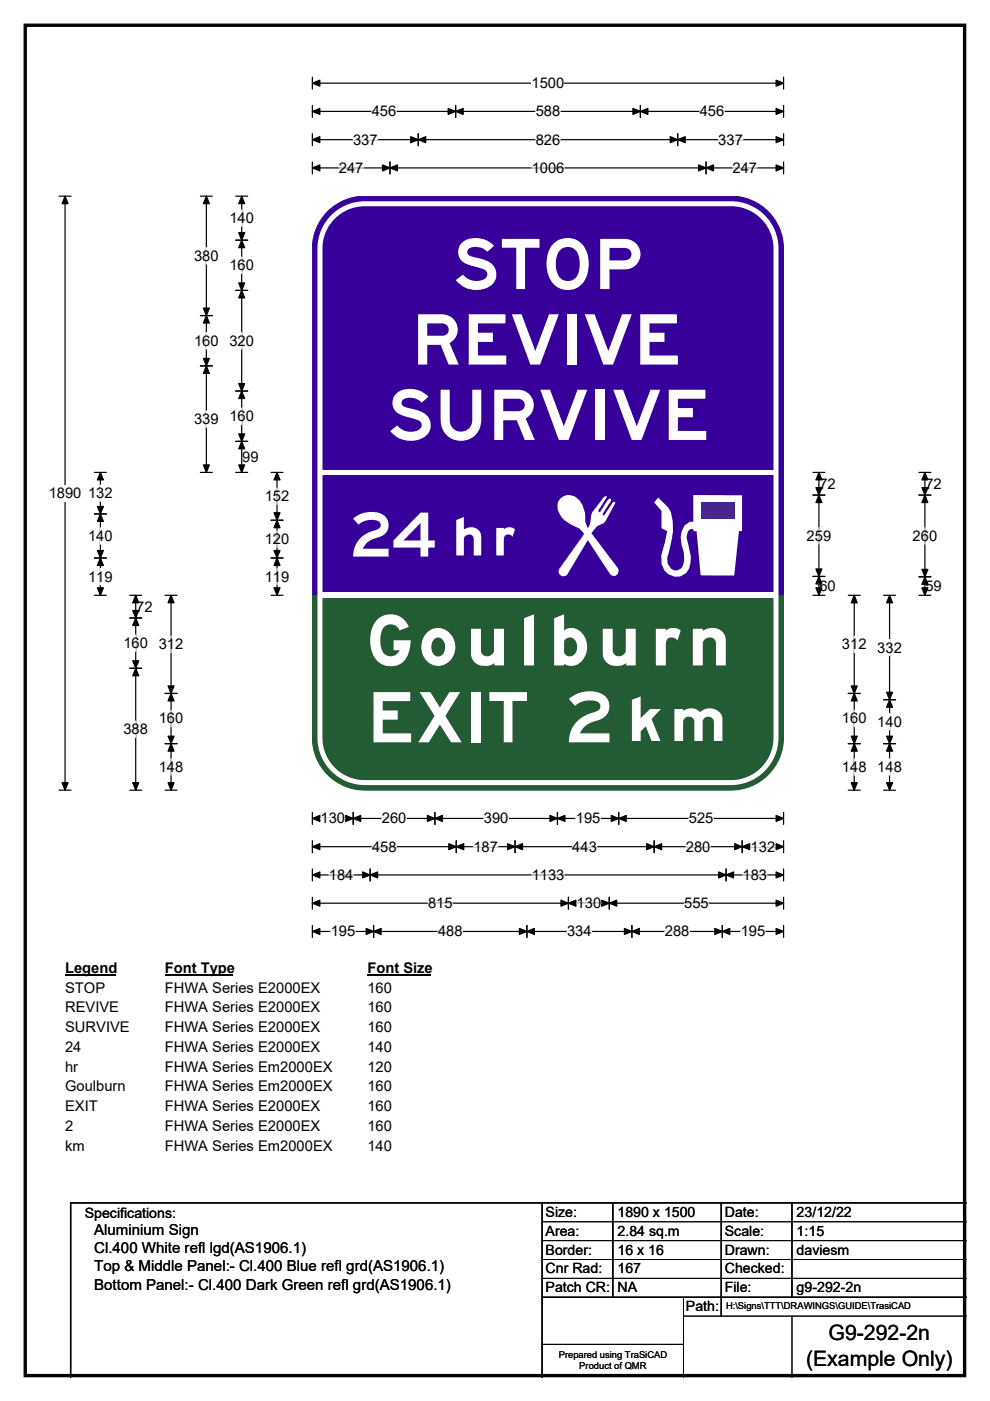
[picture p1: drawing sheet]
<svg xmlns="http://www.w3.org/2000/svg" width="210mm" height="297mm" viewBox="0 0 210 297" stroke-linecap="round" stroke-linejoin="round" font-family="sans-serif">
<path d="M5.4 5.4h199.2v286.3h-199.2z" fill="none" stroke="#000" stroke-width=".72"/>
<path d="M66.3 17.6h99.9M66.3 16.4v2.5M166.2 16.4v2.5" fill="none" stroke="#000" stroke-width=".25"/>
<path d="M66.3 17.6l1.5-.6v1.3zM164.6 17l1.6 .6-1.6 .7z" fill="#000" stroke="#000" stroke-width=".25"/>
<path d="M112.8 15.9h6.9v3.5h-6.9z" fill="#fff"/>
<g fill="none" stroke="#000" stroke-width=".25">
<path d="M66.3 23.6h99.9M66.3 22.4v2.5M66.3 28.3v2.6M66.3 34.3v2.6M66.3 29.6h99.9M66.3 35.6h99.9M82.7 34.3v2.6M88.7 28.3v2.6M96.6 22.4v2.5M135.8 22.4v2.5M143.7 28.3v2.6M149.8 34.3v2.6"/>
<path d="M166.2 22.4v2.5M166.2 28.3v2.6M166.2 34.3v2.6M12.5 41.6h2.6M13.8 41.6v125.9M12.5 167.5h2.6M66.3 172.3v2.5M66.3 178.2v2.6M66.3 173.5h99.9M66.3 179.5h99.9M74.9 172.3v2.5M92.2 172.3v2.5"/>
<path d="M96.8 178.2v2.6M109.2 178.2v2.6M118.2 172.3v2.5M131.2 172.3v2.5M138.7 178.2v2.6M157.4 178.2v2.6M166.2 172.3v2.5M166.2 178.2v2.6M66.3 184.2v2.6M66.3 190.2v2.6M66.3 196.2v2.6M66.3 185.5h99.9"/>
<path d="M66.3 191.5h99.9M66.3 197.5h99.9M78.5 184.2v2.6M79.2 196.2v2.6M111.8 196.2v2.6M120.6 190.2v2.6M129.2 190.2v2.6M134 196.2v2.6M153.2 196.2v2.6M154 184.2v2.6M166.2 184.2v2.6M166.2 190.2v2.6"/>
<path d="M166.2 196.2v2.6"/>
</g>
<g fill="#000" stroke="#000" stroke-width=".25">
<path d="M66.3 23.6l1.5-.6v1.3zM66.3 29.6l1.5-.6v1.2zM66.3 35.6l1.5-.6v1.2zM82.7 35.6l1.6-.6v1.2zM81.1 35l1.6 .6-1.6 .6zM88.7 29.6l1.6-.6v1.2zM87.1 29l1.6 .6-1.6 .6zM96.6 23.6l1.6-.6v1.3zM95.1 23l1.5 .6-1.5 .7zM134.2 23l1.6 .6-1.6 .7zM135.8 23.6l1.6-.6v1.3zM142.2 29l1.5 .6-1.5 .6z"/>
<path d="M143.7 29.6l1.6-.6v1.2zM148.2 35l1.6 .6-1.6 .6zM149.8 35.6l1.5-.6v1.2zM164.6 23l1.6 .6-1.6 .7zM164.6 29l1.6 .6-1.6 .6zM164.6 35l1.6 .6-1.6 .6zM13.8 41.6l.6 1.6h-1.2zM13.2 165.9h1.2l-.6 1.6zM66.3 173.5l1.5-.6v1.3zM66.3 179.5l1.5-.6v1.2zM74.9 173.5l1.6-.6v1.3zM73.3 172.9l1.6 .6-1.6 .7z"/>
<path d="M90.7 172.9l1.5 .6-1.5 .7zM92.2 173.5l1.6-.6v1.3zM96.8 179.5l1.6-.6v1.2zM95.2 178.9l1.6 .6-1.6 .6zM107.7 178.9l1.5 .6-1.5 .6zM109.2 179.5l1.6-.6v1.2zM116.6 172.9l1.6 .6-1.6 .7zM118.2 173.5l1.6-.6v1.3zM129.6 172.9l1.6 .6-1.6 .7zM131.2 173.5l1.6-.6v1.3zM137.2 178.9l1.5 .6-1.5 .6zM138.7 179.5l1.6-.6v1.2z"/>
<path d="M155.8 178.9l1.6 .6-1.6 .6zM157.4 179.5l1.6-.6v1.2zM164.6 172.9l1.6 .6-1.6 .7zM164.6 178.9l1.6 .6-1.6 .6zM66.3 185.5l1.5-.6v1.2zM66.3 191.5l1.5-.6v1.2zM66.3 197.5l1.5-.7v1.3zM78.5 185.5l1.6-.6v1.2zM76.9 184.9l1.6 .6-1.6 .6zM79.2 197.5l1.6-.7v1.3zM77.7 196.8l1.5 .7-1.5 .6zM110.2 196.8l1.6 .7-1.6 .6z"/>
<path d="M111.8 197.5l1.5-.7v1.3zM120.6 191.5l1.6-.6v1.2zM119 190.9l1.6 .6-1.6 .6zM127.6 190.9l1.6 .6-1.6 .6zM129.2 191.5l1.6-.6v1.2zM132.4 196.8l1.6 .7-1.6 .6zM134 197.5l1.6-.7v1.3zM151.6 196.8l1.6 .7-1.6 .6zM153.2 197.5l1.6-.7v1.3zM152.4 184.9l1.6 .6-1.6 .6zM154 185.5l1.6-.6v1.2zM164.6 184.9l1.6 .6-1.6 .6z"/>
<path d="M164.6 190.9l1.6 .6-1.6 .6zM164.6 196.8l1.6 .7-1.6 .6z"/>
</g>
<g fill="none" stroke="#fff" stroke-width=".25">
<path d="M71.9 35.6h5.2M74.9 29.6h5.2M78.8 23.6h5.3M112.8 35.6h6.9M113.6 23.6h5.2M113.6 29.6h5.2M148.4 23.6h5.2M152.4 29.6h5.2M155.4 35.6h5.2M68 173.5h5.2M78.9 179.5h5.2M81 173.5h5.2"/>
<path d="M100.4 179.5h5.2M102.6 173.5h5.2M121.4 179.5h5.2M122.1 173.5h5.2M145.5 179.5h5.2M146.1 173.5h5.2M159.2 179.5h5.2M69.8 185.5h5.2M70.1 197.5h5.3M90.8 191.5h5.2M92.9 197.5h5.2M112.8 185.5h6.9"/>
<path d="M120.3 197.5h5.2M122.3 191.5h5.2M141 197.5h5.2M145.1 191.5h5.2M157.1 197.5h5.2M157.5 185.5h5.2"/>
</g>
<path d="M10.3 102.8h7v3.5h-7z" fill="#fff"/>
<g fill="none" stroke="#000" stroke-width=".25">
<path d="M42.5 41.6h2.5M43.8 41.6v58.6M50 41.6h2.5M50 50.9h2.5M51.3 41.6v58.6M42.5 66.9h2.5M42.5 77.6h2.5M50 61.6h2.5M50 82.9h2.5M50 93.6h2.5M20 109h2.6M20 118.3h2.6"/>
<path d="M20 100.2h2.6M21.3 100.2v26M42.5 100.2h2.5M50 100.2h2.5M57.5 118.3h2.5M57.5 100.2h2.5M57.5 110.3h2.5M58.8 100.2v26M172.4 100.2h2.6M172.4 105h2.6M173.7 100.2v26M194.9 100.2h2.5"/>
<path d="M194.9 105h2.5M196.2 100.2v26M20 126.2h2.6M27.5 126.2h2.6M27.5 131h2.6M28.8 126.2v41.3M35 126.2h2.5M36.3 126.2v41.3M57.5 126.2h2.5M172.4 126.2h2.6M172.4 122.2h2.6M179.9 126.2h2.6"/>
<path d="M181.2 126.2v41.3M187.4 126.2h2.5M188.7 126.2v41.3M194.9 126.2h2.5M194.9 122.3h2.5M27.5 141.7h2.6M35 147h2.5M35 157.7h2.5M179.9 147h2.6M179.9 157.7h2.6M187.4 157.7h2.5M187.4 148.4h2.5"/>
<path d="M27.5 167.5h2.6M35 167.5h2.5M179.9 167.5h2.6M187.4 167.5h2.5"/>
</g>
<g fill="#000" stroke="#000" stroke-width=".25">
<path d="M43.8 41.6l.6 1.6h-1.3zM51.3 50.9l.6 1.6h-1.3zM51.3 41.6l.6 1.6h-1.3zM50.6 49.3h1.3l-.6 1.6zM43.8 66.9l.6 1.6h-1.3zM43.1 76h1.3l-.6 1.6zM43.1 65.3h1.3l-.6 1.6zM43.8 77.6l.6 1.6h-1.3zM50.6 60h1.3l-.6 1.6zM51.3 61.6l.6 1.6h-1.3zM50.6 81.3h1.3l-.6 1.6zM51.3 82.9l.6 1.6h-1.3z"/>
<path d="M50.6 92h1.3l-.6 1.6zM51.3 93.6l.6 1.6h-1.3zM21.3 109l.6 1.6h-1.2zM20.7 116.7h1.2l-.6 1.6zM21.3 100.2l.6 1.5h-1.2zM20.7 107.4h1.2l-.6 1.6zM21.3 118.3l.6 1.6h-1.2zM43.1 98.6h1.3l-.6 1.6zM50.6 98.6h1.3l-.6 1.6zM58.8 110.3l.6 1.6h-1.3zM58.1 116.7h1.3l-.6 1.6zM58.8 100.2l.6 1.5h-1.3z"/>
<path d="M58.1 108.7h1.3l-.6 1.6zM58.8 118.3l.6 1.6h-1.3zM173.7 105l.6 1.6h-1.2zM173.7 100.2l.6 1.5h-1.2zM173.1 103.4h1.2l-.6 1.6zM196.2 105l.6 1.6h-1.3zM196.2 100.2l.6 1.5h-1.3zM195.5 103.4h1.3l-.6 1.6zM20.7 124.6h1.2l-.6 1.6zM28.8 131l.6 1.6h-1.2zM28.8 126.2l.6 1.6h-1.2zM28.2 129.4h1.2l-.6 1.6z"/>
<path d="M36.3 126.2l.6 1.6h-1.3zM58.1 124.6h1.3l-.6 1.6zM173.1 120.6h1.2l-.6 1.6zM173.7 122.2l.6 1.6h-1.2zM173.1 124.6h1.2l-.6 1.6zM181.2 126.2l.6 1.6h-1.2zM188.7 126.2l.6 1.6h-1.3zM195.5 120.7h1.3l-.6 1.6zM196.2 122.3l.6 1.6h-1.3zM195.5 124.6h1.3l-.6 1.6zM28.2 140.1h1.2l-.6 1.6zM28.8 141.7l.6 1.6h-1.2z"/>
<path d="M36.3 147l.6 1.6h-1.3zM35.6 156.1h1.3l-.6 1.6zM35.6 145.4h1.3l-.6 1.6zM36.3 157.7l.6 1.6h-1.3zM181.2 147l.6 1.6h-1.2zM180.6 156.1h1.2l-.6 1.6zM180.6 145.4h1.2l-.6 1.6zM181.2 157.7l.6 1.6h-1.2zM188.7 148.4l.6 1.5h-1.3zM188 156.1h1.3l-.6 1.6zM188 146.8h1.3l-.6 1.6zM188.7 157.7l.6 1.6h-1.3z"/>
<path d="M28.2 165.9h1.2l-.6 1.6zM35.6 165.9h1.3l-.6 1.6zM180.6 165.9h1.2l-.6 1.6zM188 165.9h1.3l-.6 1.6z"/>
</g>
<g fill="none" stroke="#fff" stroke-width=".25">
<path d="M43.8 52.5v3.5M51.3 44.5v3.5M51.3 54.5v3.5M43.8 70.5v3.5M51.3 70.5v3.5M43.8 87.1v3.5M51.3 86.5v3.5M21.3 102.8v3.5M21.3 111.9v3.5M58.8 103.5v3.5M58.8 112.6v3.4M173.7 111.8v3.5"/>
<path d="M196.2 111.9v3.5M21.3 120.5v3.5M28.8 134.6v3.5M36.3 134.9v3.5M58.8 120.5v3.5M181.2 134.9v3.5M188.7 135.6v3.4M28.8 152.9v3.5M36.3 150.6v3.5M181.2 150.6v3.5M188.7 151.3v3.5M36.3 160.9v3.4"/>
<path d="M181.2 160.9v3.4M188.7 160.9v3.4"/>
</g>
<path d="M13.8 203.5h10.8v3.5h-10.8z" fill="#fff"/>
<path d="M13.8 206.8h10.8" fill="none" stroke="#000" stroke-width=".32"/>
<path d="M34.9 203.5h14.5v3.5h-14.5z" fill="#fff"/>
<path d="M34.9 206.8h14.5" fill="none" stroke="#000" stroke-width=".32"/>
<path d="M77.9 203.5h13.5v3.5h-13.5z" fill="#fff"/>
<path d="M77.9 206.8h13.5" fill="none" stroke="#000" stroke-width=".32"/>
<g fill="#fff">
<path d="M13.8 207.7h8.5v3.5h-8.5z"/>
<path d="M34.9 207.7h32.9v3.5h-32.9z"/>
<path d="M77.9 207.7h5.2v3.5h-5.2z"/>
<path d="M13.8 211.9h11.4v3.4h-11.4z"/>
<path d="M34.9 211.9h32.9v3.4h-32.9z"/>
<path d="M77.9 211.9h5.2v3.4h-5.2z"/>
<path d="M13.8 216h13.7v3.5h-13.7z"/>
<path d="M34.9 216h32.9v3.5h-32.9z"/>
<path d="M77.9 216h5.2v3.5h-5.2z"/>
<path d="M13.8 220.2h3.5v3.5h-3.5z"/>
<path d="M34.9 220.2h32.9v3.5h-32.9z"/>
<path d="M77.9 220.2h5.2v3.5h-5.2z"/>
<path d="M13.8 224.4h2.8v3.5h-2.8z"/>
<path d="M34.9 224.4h35.5v3.5h-35.5z"/>
<path d="M77.9 224.4h5.2v3.5h-5.2z"/>
<path d="M13.8 228.6h12.8v3.5h-12.8z"/>
<path d="M34.9 228.6h35.5v3.5h-35.5z"/>
<path d="M77.9 228.6h5.2v3.5h-5.2z"/>
<path d="M13.8 232.8h6.9v3.5h-6.9z"/>
<path d="M34.9 232.8h32.9v3.5h-32.9z"/>
<path d="M77.9 232.8h5.2v3.5h-5.2z"/>
<path d="M13.8 237h1.7v3.5h-1.7z"/>
<path d="M34.9 237h32.9v3.5h-32.9z"/>
<path d="M77.9 237h5.2v3.5h-5.2z"/>
<path d="M13.8 241.2h4.1v3.5h-4.1z"/>
<path d="M34.9 241.2h35.5v3.5h-35.5z"/>
<path d="M77.9 241.2h5.2v3.5h-5.2z"/>
</g>
<path d="M69.5 44.8a11.1 11.1 0 0 1 7.9-3.2h77.6a11.1 11.1 0 0 1 11.2 11.1v47.5h-99.9v-47.5a11.1 11.1 0 0 1 3.2-7.9z" fill-rule="evenodd" fill="#37009b" stroke="#37009b" stroke-width=".21"/>
<path d="M68.4 99.7h95.7v.5h-95.7z" fill="#fff"/>
<path d="M67.9 100.2v-47.5a9.5 9.5 0 0 1 9.5-9.5h77.7a9.5 9.5 0 0 1 9.5 9.5v47.5" fill="none" stroke="#fff" stroke-width="1.1"/>
<path d="M66.3 100.1h99.9v26.2h-99.9z" fill-rule="evenodd" fill="#37009b" stroke="#37009b" stroke-width=".21"/>
<g fill="#fff">
<path d="M68.4 100.2h95.7v.5h-95.7z"/>
<path d="M68.4 125.7h95.7v.5h-95.7z"/>
</g>
<path d="M67.9 100.1v26.2M164.6 100.1v26.2" fill="none" stroke="#fff" stroke-width="1.1"/>
<path d="M66.3 126.2h99.9v30.2a11.1 11.1 0 0 1-11.2 11.1h-77.6a11.1 11.1 0 0 1-11.1-11.1z" fill-rule="evenodd" fill="#225b34" stroke="#225b34" stroke-width=".21"/>
<path d="M68.4 126.2h95.7v.5h-95.7z" fill="#fff"/>
<path d="M67.9 126.2v30.2a9.5 9.5 0 0 0 9.5 9.5h77.7a9.5 9.5 0 0 0 9.5-9.5v-30.2" fill="none" stroke="#fff" stroke-width="1.1"/>
<g fill="#fff">
<path d="M118.8 105.7a2.6 2.6 0 0 1 4.1 .3l.6 1 .6 1.7v2l.6 1.3 .4-.7 .5-2.6 2.5-3.3 .4-.3 .2 .1-.1 .3-1.7 2.8 .1 .2 .2 .1 1.7-2.6 .3-.3h.3l.1 .2-1.8 3v.3l.3 .1 1.9-2.9 .5 .1-2.1 4-.3 .4-1.4 .6-1.3 1.6 5.6 7.3a1.05 1.05 0 0 1-.1 1.5 1.05 1.05 0 0 1-1.4-.1l-4.8-7.3-4.4 7.4a1.05 1.05 0 0 1-1.4 .1 1.05 1.05 0 0 1-.3-1.4l5.3-7.4-1.1-1.2-.9-.4a6 6 0 0 1-3.6-3.4v-1.8z" fill-rule="evenodd"/>
<path d="M139.6 105.5l2.2 2.2a9.4 9.4 0 0 1 .7 6.7l-.6 2.4a2.78 2.78 0 0 0 1 4.1h.8l.8-.4a5.4 5.4 0 0 0 0-5.1l-.1-1.5 .1-1.1 .7-1.4 1.1-.8h.7v-5.6h10.4v7.6h-.7l-1 9.4h-7.1l-.9-9.4h-.5l-.2-.4a1.09 1.09 0 0 0-1.2 1l-.2 .8 .5 1.8a5.8 5.8 0 0 1-.6 5.7 3.2 3.2 0 0 1-5.2-1.9v-1.9l1.2-5.1-1.2-.6v-3.7l-1.6-1.8z" fill-rule="evenodd"/>
</g>
<path d="M148.7 106.6h7.1v3.4h-7.1z" fill="#3d2377"/>
<path d="M115 255v37M130 255v20M153 255v24M168 255v20M205 255h-190v37M115 275h90" fill="none" stroke="#000" stroke-width=".3"/>
<path d="M115 259h90M115 263h90M115 267h90M115 271h90M145 279h60M145 275v17M168 279v13M115 285h30" fill="none" stroke="#000" stroke-width=".21"/>
<g font-size="14.8" fill="#fff">
<text x="95.9" y="61.3">STOP</text>
<text x="87.3" y="77.3">REVIVE</text>
<text x="82" y="93.3">SURVIVE</text>
<text x="77.4" y="141.1">Goulburn</text>
<text x="77.9" y="157.4">EXIT 2</text>
</g>
<g font-size="12.9" fill="#fff">
<text x="74.3" y="118">24</text>
<text x="132.2" y="157.1">km</text>
</g>
<text font-size="11.1" fill="#fff" x="95.2" y="117.8">hr</text>
<g font-size="4.5">
<text x="175.7" y="284.2">G9-292-2n</text>
<text x="171" y="289.6">(Example Only)</text>
</g>
<g font-size="3.2">
<text x="20" y="261.9">Aluminium Sign</text>
<text x="20" y="265.7">Cl.400 White refl lgd(AS1906.1)</text>
<text x="20" y="269.6">Top &amp; Middle Panel:- Cl.400 Blue refl grd(AS1906.1)</text>
<text x="20" y="273.4">Bottom Panel:- Cl.400 Dark Green refl grd(AS1906.1)</text>
</g>
<g font-size="3.1">
<text x="112.8" y="18.7">1500</text>
<text x="78.8" y="24.7">456</text>
<text x="113.6" y="24.7">588</text>
<text x="148.4" y="24.7">456</text>
<text x="74.9" y="30.7">337</text>
<text x="113.6" y="30.7">826</text>
<text x="152.4" y="30.7">337</text>
<text x="71.9" y="36.7">247</text>
<text x="112.8" y="36.7">1006</text>
<text x="155.4" y="36.7">247</text>
<text x="48.7" y="47.3">140</text>
<text x="41.2" y="55.3">380</text>
<text x="48.7" y="57.3">160</text>
<text x="41.2" y="73.3">160</text>
<text x="48.7" y="73.3">320</text>
<text x="41.2" y="89.9">339</text>
<text x="48.7" y="89.3">160</text>
<text x="51.4" y="97.9">99</text>
<text x="10.3" y="105.6">1890</text>
<text x="18.7" y="105.6">132</text>
<text x="56.2" y="106.3">152</text>
<text x="173.8" y="103.6">72</text>
<text x="196.3" y="103.6">72</text>
<text x="18.7" y="114.7">140</text>
<text x="56.2" y="115.4">120</text>
<text x="171.1" y="114.6">259</text>
<text x="193.6" y="114.7">260</text>
<text x="18.7" y="123.3">119</text>
<text x="56.2" y="123.3">119</text>
<text x="173.8" y="125.3">60</text>
<text x="196.3" y="125.3">59</text>
<text x="28.9" y="129.7">72</text>
<text x="26.2" y="137.4">160</text>
<text x="33.7" y="137.7">312</text>
<text x="178.6" y="137.7">312</text>
<text x="186.1" y="138.3">332</text>
<text x="26.2" y="155.7">388</text>
<text x="33.7" y="153.4">160</text>
<text x="178.6" y="153.4">160</text>
<text x="186.1" y="154.1">140</text>
<text x="33.7" y="163.7">148</text>
<text x="178.6" y="163.7">148</text>
<text x="186.1" y="163.7">148</text>
<text x="68" y="174.6">130</text>
<text x="81" y="174.6">260</text>
<text x="102.6" y="174.6">390</text>
<text x="122.1" y="174.6">195</text>
<text x="146.1" y="174.6">525</text>
<text x="78.9" y="180.6">458</text>
<text x="100.4" y="180.6">187</text>
<text x="121.4" y="180.6">443</text>
<text x="145.5" y="180.6">280</text>
<text x="159.2" y="180.6">132</text>
<text x="69.8" y="186.6">184</text>
<text x="112.8" y="186.6">1133</text>
<text x="157.5" y="186.6">183</text>
<text x="90.8" y="192.6">815</text>
<text x="122.3" y="192.6">130</text>
<text x="145.1" y="192.6">555</text>
<text x="70.1" y="198.5">195</text>
<text x="92.9" y="198.5">488</text>
<text x="120.3" y="198.5">334</text>
<text x="141" y="198.5">288</text>
<text x="157.1" y="198.5">195</text>
<text x="13.8" y="206.3">Legend</text>
<text x="34.9" y="206.3">Font Type</text>
<text x="77.9" y="206.3">Font Size</text>
<text x="13.8" y="210.5">STOP</text>
<text x="13.8" y="214.7">REVIVE</text>
<text x="34.9" y="210.5">FHWA Series E2000EX</text>
<text x="34.9" y="214.7">FHWA Series E2000EX</text>
<text x="77.9" y="210.5">160</text>
<text x="77.9" y="214.7">160</text>
<text x="13.8" y="218.8">SURVIVE</text>
<text x="34.9" y="218.8">FHWA Series E2000EX</text>
<text x="77.9" y="218.8">160</text>
<text x="13.8" y="223">24</text>
<text x="13.8" y="227.2">hr</text>
<text x="34.9" y="223">FHWA Series E2000EX</text>
<text x="34.9" y="227.2">FHWA Series Em2000EX</text>
<text x="77.9" y="223">140</text>
<text x="77.9" y="227.2">120</text>
<text x="13.8" y="231.4">Goulburn</text>
<text x="34.9" y="231.4">FHWA Series Em2000EX</text>
<text x="77.9" y="231.4">160</text>
<text x="13.8" y="235.6">EXIT</text>
<text x="13.8" y="239.8">2</text>
<text x="34.9" y="235.6">FHWA Series E2000EX</text>
<text x="34.9" y="239.8">FHWA Series E2000EX</text>
<text x="77.9" y="235.6">160</text>
<text x="77.9" y="239.8">160</text>
<text x="13.8" y="244">km</text>
<text x="34.9" y="244">FHWA Series Em2000EX</text>
<text x="77.9" y="244">140</text>
</g>
<g font-size="3">
<text x="115.7" y="258">Size:</text>
<text x="131" y="258">1890 x 1500</text>
<text x="153.7" y="258">Date:</text>
<text x="169" y="258">23/12/22</text>
<text x="18" y="258.2">Specifications:</text>
<text x="115.7" y="262">Area:</text>
<text x="131" y="262">2.84 sq.m</text>
<text x="153.7" y="262">Scale:</text>
<text x="169" y="262">1:15</text>
<text x="115.7" y="266">Border:</text>
<text x="115.7" y="270">Cnr Rad:</text>
<text x="131" y="266">16 x 16</text>
<text x="131" y="270">167</text>
<text x="153.7" y="266">Drawn:</text>
<text x="153.7" y="270">Checked:</text>
<text x="169" y="266">daviesm</text>
<text x="115.7" y="274">Patch CR:</text>
<text x="131" y="274">NA</text>
<text x="153.7" y="274">File:</text>
<text x="169" y="274">g9-292-2n</text>
<text x="145.5" y="278">Path:</text>
</g>
<g font-size="2">
<text x="154" y="277.6">H:\Signs\TTT\DRAWINGS\GUIDE\TrasiCAD</text>
<text x="118.5" y="287.8">Prepared using TraSiCAD</text>
<text x="122.9" y="290.2">Product of QMR</text>
</g>
</svg>
